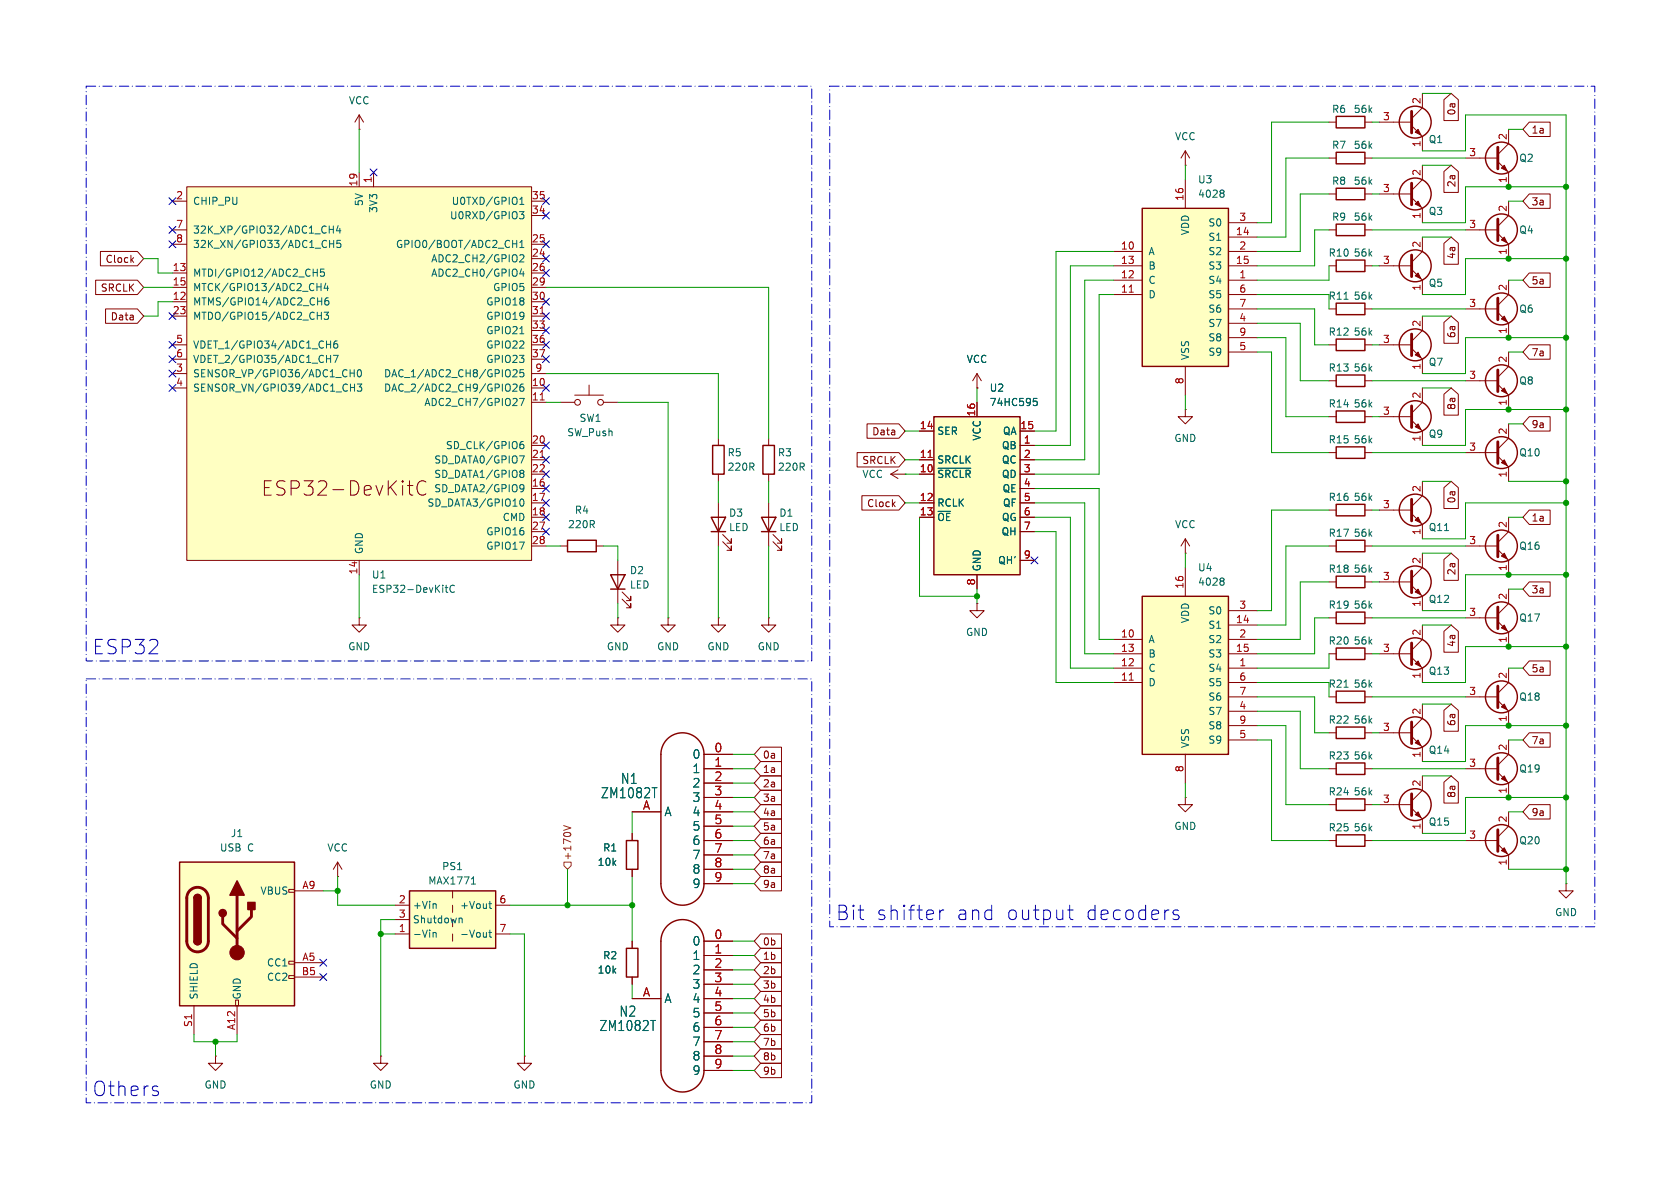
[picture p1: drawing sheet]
<svg xmlns="http://www.w3.org/2000/svg" width="297mm" height="210mm" viewBox="0 0 297 210" stroke-linecap="round" stroke-linejoin="round" font-family="sans-serif">
<g fill="none" stroke="#840000" stroke-width=".25">
<path d="M236.2 89.2h5.1v2h-5.1z"/>
<circle cx="265.4" cy="27.9" r="2.82"/>
</g>
<path d="M259.1 27.9h5.7M264.8 28.6l1.9 1.9v2.5M266.7 22.9v2.5l-1.9 1.9M234.9 90.2h1.3M241.3 90.2h1.3M38.1 186.7v1.3h1.3l-1.3 1.2-1.3-1.2h1.3M38.1 186.7h.1" fill="none" stroke="#840000" stroke-width=".18"/>
<path d="M264.8 26v3.8" fill="none" stroke="#840000" stroke-width=".51"/>
<path d="M265.4 29.7l.5-.5 .5 1z" fill="#840000" stroke="#840000" stroke-width=".18"/>
<path d="M31.7 152.4h20.4v25.4h-20.4z" fill="#ffffc2"/>
<g fill="none" stroke="#840000" stroke-width=".18">
<path d="M266.7 35.6v2.5l-1.9 1.9M259.1 40.6h5.7M264.8 41.3l1.9 1.9v2.5M234.9 67.3h1.3M234.9 61h1.3M234.9 73.7h1.3M241.3 67.3h1.3M241.3 61h1.3M241.3 73.7h1.3M172.7 106.7v1.3h1.3l-1.3 1.2-1.3-1.2h1.3M172.7 106.7h.1M234.9 115.6h1.3"/>
<path d="M241.3 115.6h1.3M266.7 118.1v2.6l-1.9 1.9M124.5 135.9h5M124.5 133.4h5M124.5 138.4h5M234.9 123.2h1.3M241.3 123.2h1.3M259.1 135.9h5.7M259.1 123.2h5.7M264.8 136.5l1.9 1.9v2.6M264.8 123.8l1.9 1.9v2.6M266.7 130.8v2.6l-1.9 1.9"/>
<path d="M51.1 157.2h1v.5h-1zM52.1 157.5h5M111.8 143.5h5M111.8 147.3v1.3M111.8 153.7v1.2M124.5 141h5M124.5 143.5h5M124.5 146.1h5M124.5 148.6h5M124.5 151.1h5M124.5 153.7h5M124.5 156.2h5"/>
<path d="M34.3 177.8v5.1M41.7 176.8h.5v1h-.5zM41.9 177.8v5.1M51.1 169.9h1v.5h-1zM51.1 172.5h1v.5h-1zM52.1 170.2h5M52.1 172.7h5M67.3 186.7v1.3h1.3l-1.3 1.2-1.3-1.2h1.3M67.3 186.7h.1"/>
</g>
<g fill="none" stroke="#840000" stroke-width=".25">
<path d="M236.2 59.9h5.1v2.1h-5.1zM236.2 66.3h5.1v2h-5.1zM236.2 72.6h5.1v2.1h-5.1zM236.2 114.6h5.1v2h-5.1zM118 130.7a3.8 3.8 0 0 1 4.1-.9 3.8 3.8 0 0 1 2.4 3.6v22.8a3.8 3.8 0 0 1-3.9 3.8 3.8 3.8 0 0 1-3.8-3.8v-22.8a3.8 3.8 0 0 1 1.2-2.7zM236.2 122.2h5.1v2h-5.1zM31.7 152.4h20.4v25.4h-20.4zM34.3 158.8a.64 .64 0 0 1 .6-.7 .64 .64 0 0 1 .7 .7M110.7 148.6h2.1v5.1h-2.1zM34.3 166.4a.64 .64 0 0 0 .6 .6 .64 .64 0 0 0 .7-.6"/>
<circle cx="265.4" cy="40.6" r="2.82"/>
<circle cx="265.4" cy="123.2" r="2.82"/>
<circle cx="265.4" cy="135.9" r="2.82"/>
</g>
<path d="M264.8 38.7v3.8M264.8 121.3v3.8M264.8 134v3.8M33.6 157.4a1.9 1.9 0 0 1 2-.4 1.9 1.9 0 0 1 1.2 1.8v7.6a1.91 1.91 0 0 1-1.9 1.9 1.91 1.91 0 0 1-1.9-1.9v-7.8l.2-.6zM41.9 158.2v10.2M39.4 162.1v1.2l2.5 2.6M44.4 160.8v1.3l-2.5 2.5" fill="none" stroke="#840000" stroke-width=".51"/>
<g fill="#840000" stroke="#840000" stroke-width=".25">
<path d="M34.3 158.8h1.3v7.6h-1.3z"/>
<path d="M34.5 158.3a.64 .64 0 0 1 .7-.1 .64 .64 0 0 1 .4 .6h-1.3z"/>
<path d="M34.3 166.4h1.3a.64 .64 0 0 1-.7 .6 .64 .64 0 0 1-.6-.6z"/>
<path d="M41.9 155.7l1.3 2.5h-2.6z"/>
<path d="M43.8 159.5h1.3v1.3h-1.3z"/>
<circle cx="39.4" cy="161.4" r=".63"/>
</g>
<g fill="#840000" stroke="#840000" stroke-width=".18">
<path d="M265.4 137.7l.5-.5 .5 1z"/>
<path d="M265.4 125l.5-.5 .5 1z"/>
<path d="M265.4 42.4l.5-.5 .5 1z"/>
<circle cx="41.9" cy="168.4" r="1.27"/>
</g>
<path d="M115.3 139.2h.8M237.6 121.5h.7" fill="none" stroke="#006464" stroke-width=".18"/>
<path d="M72.4 157.5h15.2v10.1h-15.2z" fill="#ffffc2"/>
<g fill="none" stroke="#840000" stroke-width=".25">
<path d="M236.2 95.5h5.1v2h-5.1zM236.2 108.2h5.1v2h-5.1zM72.4 157.5h15.2v10.1h-15.2zM110.7 167.6h2.1v5.1h-2.1zM118 163.7a3.8 3.8 0 0 1 4.1-.8 3.8 3.8 0 0 1 2.4 3.5v22.8a3.8 3.8 0 0 1-3.9 3.8 3.8 3.8 0 0 1-3.8-3.8v-22.8a3.8 3.8 0 0 1 1.2-2.7z"/>
<circle cx="250.2" cy="34.3" r="2.82"/>
<circle cx="250.2" cy="90.2" r="2.82"/>
<circle cx="250.2" cy="115.6" r="2.82"/>
<circle cx="250.2" cy="102.9" r="2.82"/>
</g>
<g fill="none" stroke="#840000" stroke-width=".18">
<path d="M243.8 34.3h5.8M249.6 34.9l1.9 1.9v2.6M251.5 29.2v2.6l-1.9 1.9M234.9 96.5h1.3M241.3 96.5h1.3M243.8 90.2h5.8M249.6 90.8l1.9 1.9v2.6M251.5 85.1v2.5l-1.9 1.9M251.5 97.8v2.5l-1.9 1.9M234.9 109.2h1.3M241.3 109.2h1.3M243.8 115.6h5.8"/>
<path d="M243.8 102.9h5.8M249.6 116.2l1.9 1.9v2.6M249.6 103.5l1.9 1.9v2.6M251.5 110.5v2.5l-1.9 1.9M80 157.5v1.3M276.9 156.2v1.3h1.2l-1.2 1.3-1.3-1.3h1.3M276.9 156.2h.1M69.8 160h2.6M69.8 165.1h2.6M69.8 162.6h2.6M80 160v1.3M80 165.1v1.3"/>
<path d="M87.6 160h2.6M87.6 165.1h2.6M111.8 176.5h5M111.8 166.4v1.2M111.8 172.7v1.3M124.5 166.4h5M124.5 168.9h5M124.5 171.5h5M124.5 174h5M124.5 176.5h5M124.5 179.1h5M92.7 186.7v1.3h1.3l-1.3 1.2-1.3-1.2h1.3"/>
<path d="M92.7 186.7h.1M124.5 181.6h5M124.5 184.2h5M124.5 186.7h5M124.5 189.2h5"/>
</g>
<path d="M76.9 159.8l.2 .1v.7M83.3 156.3h.8M83.6 155.2l.1-.2v1.3M86.4 159.8h.5M86.6 159.3v1.1l.3 .2M76.6 165l.1-.2 .4 .1v.8M76.6 164.8v.9M81.2 162.4h.4l.1 .7M86.4 164.8h.5M86.6 164.4v1.1l.3 .2M115 180.4h.9" fill="none" stroke="#006464" stroke-width=".18"/>
<path d="M249.6 32.4v3.8M249.6 88.3v3.8M249.6 101v3.8M249.6 113.7v3.8" fill="none" stroke="#840000" stroke-width=".51"/>
<g fill="#840000" stroke="#840000" stroke-width=".18">
<path d="M250.2 117.3l.5-.5 .5 1.1z"/>
<path d="M250.2 91.9l.5-.5 .5 1.1z"/>
<path d="M250.2 36.1l.5-.5 .5 1z"/>
<path d="M250.2 104.6l.5-.5 .5 1.1z"/>
</g>
<path d="M33 33h61v66.1h-61z" fill="#ffffc2"/>
<g fill="none" stroke="#840000" stroke-width=".18">
<path d="M30.5 35.6h2.5M33 33h61v66.1h-61zM63.5 30.5v2.5M66 30.5v2.5M94 35.6h2.5M94 38.1h2.5M30.5 40.6h2.5M30.5 43.2h2.5M30.5 48.3h2.5M30.5 50.8h2.5M30.5 53.3h2.5M30.5 55.9h2.5"/>
<path d="M94 43.2h2.5M94 48.3h2.5M94 50.8h2.5M94 53.3h2.5M94 55.9h2.5M94 45.7h2.5M94 58.4h2.5M30.5 61h2.5M30.5 63.5h2.5M30.5 66h2.5M30.5 68.6h2.5M94 61h2.5"/>
<path d="M94 63.5h2.5M94 66h2.5M94 68.6h2.5M94 71.1h2.5M94 78.7h2.5M99.1 71.1h2.5M101.6 69.9h5.1M104.1 68.1v1.8M106.7 71.1h2.5M63.5 99.1v2.5M72 85.8h1M72.4 87.2l.1 .2 .5 .1"/>
<path d="M75.3 85.2a.95 .95 0 0 0-1.1-.1 .95 .95 0 0 0-.5 1 1.08 1.08 0 0 0 .3 1.1 1.08 1.08 0 0 0 1.2 .2l.1-.1M94 81.3h2.5M94 83.8h2.5M94 86.4h2.5M94 88.9h2.5M94 91.4h2.5M94 94h2.5M94 96.5h2.5M243.8 129.5h5.8M249.6 130.2l1.9 1.9v2.5M251.5 124.5v2.5l-1.9 1.9M251.5 137.2v2.5l-1.9 1.9"/>
<path d="M234.9 148.6h1.3M241.3 148.6h1.3M243.8 142.2h5.8M249.6 142.9l1.9 1.9v2.5"/>
<circle cx="102.1" cy="71.1" r=".51"/>
<circle cx="106.2" cy="71.1" r=".51"/>
</g>
<g fill="none" stroke="#006464" stroke-width=".18">
<path d="M58.2 39.9v1.3M58.9 39.9v1.3M59.8 39.9l-.3 .9h.8M91.8 37.4h.8l-.4 .5 .4 .1v.6l-.2 .1-.5-.1M91.9 36.1h.7M91.9 35.2l.4-.3v1.2M55.4 48.2h.7M56 50.7h.8M56.1 47.6v1.2M56.1 55.8h.7M56.1 53.3h.8M56.8 50.1v1.3"/>
<path d="M56.8 55.2v1.3M56.9 52.6v1.3M57.3 47.6h-.6l-.1 .6 .2-.1h.4l.2 .2-.1 .4-.2 .1-.5-.1M57.3 55.2h.8l-.4 .5 .3 .1v.5l-.2 .2-.5-.2M57.6 50l-.3 1h.8M57.9 50.5v.9M58 52.6l-.3 .1a.86 .86 0 0 0 0 1.2l.4-.1v-.4l-.2-.3h-.2l-.3 .3M58.2 40.6h.7M58.3 42.5v1.3M58.3 43.1h.7M59 42.5v1.3M60.1 40.4v.8"/>
<path d="M60.2 42.5h-.6l-.1 .6 .2-.1h.4l.2 .2-.1 .4-.2 .2-.5-.2M90.6 43.1h.8M91.4 42.5v1.3M91.9 43.8h.7M91.9 42.9l.4-.4v1.3M91.9 45.2l.5-.2 .2 .4-.8 .9h.8M91.9 59h.7M92.2 47.5l-.3 .9h.8M92.5 48v.8M57.7 60.9h.7M57.7 63.4h.7M58.4 60.3v1.2"/>
<path d="M58.4 62.8v1.3M58.9 62.8h.9l-.6 1.3M59.6 60.3h-.4a.86 .86 0 0 0 0 1.2l.5-.1v-.4l-.2-.2h-.3l-.2 .2M61.9 66h.7M62 68.5h.7M62.6 65.3v1.3M62.7 67.9v1.3M63.2 67.9h.8l-.5 .5 .4 .1v.5l-.2 .2-.5-.2M63.3 65.4l.2-.1a.68 .68 0 0 1 .4 .7 .68 .68 0 0 1-.4 .6 .84 .84 0 0 1-.2-1.2zM90.7 65.5l.5-.2 .2 .4-.8 .9h.8M90.7 68l.5-.1 .2 .4-.8 .9h.8M91.8 70.4h.9l-.6 1.3"/>
<path d="M92 78.6l.4-.1 .2 .3-.1 .5h-.5M92.5 67.9l-.4 .1a.86 .86 0 0 0 0 1.2l.5-.2v-.4l-.2-.2h-.4l-.1 .2M92.5 78l-.4 .1-.1 .3M92.6 65.3h-.6l-.1 .7 .2-.2 .4 .1 .1 .2v.4l-.2 .1-.5-.1M91.8 80.6h.9l-.6 1.3M92 88.3l.2-.1a.68 .68 0 0 1 .4 .6 .68 .68 0 0 1-.4 .7l-.2-.1M92.1 83.1h.3l.2 .3-.2 .3M92.1 85.7l.5 .1a.84 .84 0 0 1-.3 1.1M92.1 83.7h.3M92.4 83.7l.2 .2v.3l-.1 .1-.4 .1M92.6 86.2l-.2 .3h-.3M78.7 103.9h.5"/>
<path d="M78.9 103.4v1.1l.3 .2M80.3 103.6a.6 .6 0 0 0-.8 .4 .6 .6 0 0 0 .6 .7l.2-.1"/>
</g>
<path d="M95.5 55.5h.7M95.5 70.7h.7M95.5 80.9h.7" fill="none" stroke="#a90000" stroke-width=".18"/>
<path d="M249.6 127.6v3.8M249.6 140.3v3.8" fill="none" stroke="#840000" stroke-width=".51"/>
<g fill="none" stroke="#840000" stroke-width=".25">
<path d="M236.2 147.6h5.1v2h-5.1z"/>
<circle cx="250.2" cy="129.5" r="2.82"/>
<circle cx="250.2" cy="142.2" r="2.82"/>
</g>
<g fill="#840000" stroke="#840000" stroke-width=".18">
<path d="M250.2 131.3l.5-.5 .5 1z"/>
<path d="M250.2 144l.5-.5 .5 1z"/>
</g>
<path d="M165.1 73.7h15.2v27.9h-15.2z" fill="#ffffc2"/>
<g fill="none" stroke="#840000" stroke-width=".25">
<path d="M236.2 20.6h5.1v2h-5.1zM236.2 53.6h5.1v2h-5.1zM126 78.7h2v5.1h-2zM134.9 78.7h2v5.1h-2zM165.1 73.7h15.2v27.9h-15.2zM134.6 91.4h2.6l-1.3 2.6zM134.6 94h2.6M236.2 101.9h5.1v2h-5.1zM236.2 128.5h5.1v2.1h-5.1zM236.2 134.9h5.1v2h-5.1zM236.2 141.2h5.1v2.1h-5.1z"/>
<circle cx="250.2" cy="21.6" r="2.82"/>
<circle cx="265.4" cy="54.6" r="2.82"/>
<circle cx="250.2" cy="61" r="2.82"/>
<circle cx="250.2" cy="73.7" r="2.82"/>
<circle cx="265.4" cy="80" r="2.82"/>
<circle cx="265.4" cy="96.5" r="2.82"/>
<circle cx="265.4" cy="109.2" r="2.82"/>
<circle cx="265.4" cy="148.6" r="2.82"/>
</g>
<g fill="none" stroke="#840000" stroke-width=".18">
<path d="M251.5 16.5v2.6l-1.9 1.9M234.9 21.6h1.3M241.3 21.6h1.3M243.8 21.6h5.8M249.6 22.2l1.9 1.9v2.6M234.9 54.6h1.3M241.3 54.6h1.3M251.5 55.9v2.5l-1.9 1.9M259.1 54.6h5.7M264.8 55.2l1.9 2v2.5M266.7 49.5v2.6l-1.9 1.9M127 77.5v1.2"/>
<path d="M135.9 77.5v1.2M162.6 76.2h2.5M172.7 71.1v2.6M180.3 76.2h2.6M180.3 78.7h2.6M243.8 61h5.8M243.8 73.7h5.8M249.6 61.6l1.9 1.9v2.5M249.6 74.3l1.9 1.9v2.5M251.5 68.6v2.5l-1.9 1.9M266.7 74.9v2.6l-1.9 1.9M127 83.8v1.3"/>
<path d="M135.9 83.8v1.3M135.9 88.9v7.6M136.7 95.8l1.5 1.5v-.8v.8h-.8M136.7 94.5l1.5 1.5v-.7v.7h-.8M162.6 81.3h2.5M162.6 83.8h2.5M162.6 88.9h2.5M162.6 91.4h2.5M180.3 81.3h2.6M180.3 83.8h2.6M180.3 88.9h2.6M180.3 91.4h2.6"/>
<path d="M180.3 86.4h2.6M180.3 94h2.6M180.3 99.1h2.6M259.1 80h5.7M259.1 96.5h5.7M264.8 80.6l1.9 2v2.5M264.8 97.2l1.9 1.9v2.5M266.7 91.4v2.6l-1.9 1.9M63.5 109.2v1.3h1.3l-1.3 1.3-1.3-1.3h1.3M63.5 109.2h.1M172.7 101.6v2.5M234.9 102.9h1.3"/>
<path d="M241.3 102.9h1.3M259.1 109.2h5.7M264.8 109.9l1.9 1.9v2.5M266.7 104.1v2.6l-1.9 1.9M234.9 129.5h1.3M234.9 135.9h1.3M241.3 129.5h1.3M241.3 135.9h1.3M234.9 142.2h1.3M241.3 142.2h1.3M259.1 148.6h5.7M264.8 149.2l1.9 1.9v2.6"/>
<path d="M266.7 143.5v2.6l-1.9 1.9"/>
</g>
<path d="M164.1 80.9h.7" fill="none" stroke="#a90000" stroke-width=".18"/>
<path d="M237.6 52.9h.7M182.7 70.4h.6M182.8 70.9h.3l.3 .3-.1 .4-.5 .1M165.8 82.8h5.8" fill="none" stroke="#006464" stroke-width=".18"/>
<path d="M249.6 19.7v3.8M249.6 59.1v3.8M264.8 52.7v3.8M249.6 71.8v3.8M264.8 78.1v3.8M264.8 94.6v3.8M264.8 107.3v3.8M264.8 146.7v3.8" fill="none" stroke="#840000" stroke-width=".51"/>
<g fill="#840000" stroke="#840000" stroke-width=".18">
<path d="M265.4 81.8l.5-.5 .5 1z"/>
<path d="M250.2 23.4l.5-.5 .5 1z"/>
<path d="M265.4 150.4l.5-.5 .5 1z"/>
<path d="M265.4 56.4l.5-.5 .5 1z"/>
<path d="M265.4 111l.5-.5 .5 1z"/>
<path d="M250.2 62.7l.5-.5 .5 1z"/>
<path d="M250.2 75.4l.5-.5 .5 1z"/>
<path d="M265.4 98.3l.5-.5 .5 1z"/>
</g>
<path d="M201.9 105.4h15.3v28h-15.3z" fill="#ffffc2"/>
<g fill="none" stroke="#840000" stroke-width=".25">
<path d="M100.3 95.5h5.1v2h-5.1zM125.7 91.4h2.6l-1.3 2.6zM125.7 94h2.6M107.9 101.6h2.6l-1.3 2.5zM107.9 104.1h2.6M201.9 105.4h15.3v28h-15.3z"/>
<circle cx="265.4" cy="67.3" r="2.82"/>
</g>
<g fill="none" stroke="#840000" stroke-width=".18">
<path d="M63.5 22.9h.1M63.5 20.3l-.8 1.3M63.5 20.3l.8 1.3M63.5 20.3v2.6M259.1 67.3h5.7M264.8 67.9l1.9 2v2.5M266.7 62.2v2.6l-1.9 1.9M99.1 96.5h1.2M105.4 96.5h1.3M109.2 99.1v7.6M127 88.9v7.6M127.8 95.8l1.5 1.5v-.8v.8h-.8"/>
<path d="M127.8 94.5l1.5 1.5v-.7v.7h-.8M157.5 83.8l1.2 .8M157.5 83.8h2.5M158.7 83.1l-1.2 .7M160 83.8h.1M109.2 109.2v1.3h1.3l-1.3 1.3-1.3-1.3h1.3M109.2 109.2h.1M110 105.9l1.5 1.5v-.7v.7h-.8M110 104.6l1.5 1.6v-.8v.8h-.8M127 109.2v1.3h1.3l-1.3 1.3-1.3-1.3h1.3M127 109.2h.1M135.9 109.2v1.3h1.3l-1.3 1.3-1.3-1.3h1.3"/>
<path d="M135.9 109.2h.1M196.8 113h5.1M196.8 115.6h5.1M196.8 118.1h5.1M209.5 100.3v5.1M217.2 113h5M217.2 115.6h5M217.2 118.1h5M217.2 108h5M217.2 110.5h5M196.8 120.7h5.1M209.5 133.4v5"/>
<path d="M217.2 120.7h5M217.2 123.2h5M217.2 125.7h5M217.2 128.3h5M217.2 130.8h5M209.5 141v1.2h1.3l-1.3 1.3-1.2-1.3h1.2M209.5 141h.1"/>
</g>
<path d="M199.6 120.2h.8" fill="none" stroke="#a90000" stroke-width=".18"/>
<path d="M216.2 102.2l.2 .2-.2 .3 .2 .3v.2l-.2 .2" fill="none" stroke="#006464" stroke-width=".18"/>
<path d="M264.8 65.4v3.8" fill="none" stroke="#840000" stroke-width=".51"/>
<path d="M265.4 69.1l.5-.5 .5 1z" fill="#840000" stroke="#840000" stroke-width=".18"/>
<path d="M201.9 36.8h15.3v28h-15.3z" fill="#ffffc2"/>
<g fill="none" stroke="#840000" stroke-width=".25">
<path d="M201.9 36.8h15.3v28h-15.3zM236.2 33.3h5.1v2h-5.1zM236.2 39.6h5.1v2.1h-5.1zM236.2 26.9h5.1v2.1h-5.1zM236.2 46h5.1v2h-5.1zM236.2 79h5.1v2h-5.1z"/>
<circle cx="250.2" cy="47" r="2.82"/>
</g>
<g fill="none" stroke="#840000" stroke-width=".18">
<path d="M255.3 17.6l1.2-1.1 1.3 1.1v3.7h-2.5zM209.5 29.2h.1M209.5 26.7v2.5M209.5 31.8v5M209.5 26.7l-.7 1.2M209.5 26.7l.8 1.2M217.2 39.4h5M234.9 34.3h1.3M234.9 27.9h1.3M241.3 34.3h1.3M241.3 27.9h1.3M255.3 30.3l1.2-1.1 1.3 1.1v3.7h-2.5z"/>
<path d="M270.4 34.3h3.6v2.5h-3.6l-1.2-1.2zM270.4 21.6h3.6v2.5h-3.6l-1.2-1.2zM16.9 49.5h7.4l1.1 1.3-1.1 1.3h-7.4zM17.8 44.4h6.5l1.1 1.3-1.1 1.3h-6.5zM18.7 54.6h5.6l1.1 1.3-1.1 1.3h-5.6zM23.3 45.9l.3 .5M23.6 45.5l-.5 .5M196.8 44.5h5.1M196.8 47h5.1M196.8 49.5h5.1M196.8 52.1h5.1M217.2 44.5h5"/>
<path d="M217.2 47h5M217.2 49.5h5M217.2 52.1h5M217.2 41.9h5M217.2 54.6h5M217.2 57.2h5M217.2 59.7h5M234.9 47h1.3M234.9 40.6h1.3M241.3 47h1.3M241.3 40.6h1.3M243.8 47h5.8"/>
<path d="M249.6 47.6l1.9 1.9v2.6M251.5 41.9v2.6l-1.9 1.9M255.3 57l1.2-1.1 1.3 1.1v3.7h-2.5zM255.3 43l1.2-1.1 1.3 1.1v3.7h-2.5zM270.4 48.3h3.6v2.5h-3.6l-1.2-1.3zM153.3 74.9h5.6l1.1 1.3-1.1 1.3h-5.6zM162.6 76.2h2.5M172.7 68.6h.1M172.7 66l-.7 1.3M172.7 66l.8 1.3M172.7 66v2.6M172.7 71.1v2.6"/>
<path d="M180.3 76.2h2.6M180.3 78.7h2.6M209.5 72.4v1.3h1.3l-1.3 1.2-1.2-1.2h1.2M209.5 72.4h.1M209.5 64.8v5.1M217.2 62.2h5M255.3 69.7l1.2-1.1 1.3 1.1v3.7h-2.5zM270.4 73.7h3.6v2.5h-3.6l-1.2-1.3zM270.4 61h3.6v2.5h-3.6l-1.2-1.3zM151.5 80h7.4l1.1 1.3-1.1 1.3h-7.4zM152.4 87.6h6.5l1.1 1.3-1.1 1.3h-6.5zM157.9 89.1l.3 .5"/>
<path d="M158.2 88.7l-.4 .5M162.6 81.3h2.5M162.6 83.8h2.5M162.6 88.9h2.5M162.6 91.4h2.5M180.3 81.3h2.6M180.3 83.8h2.6M180.3 88.9h2.6M180.3 91.4h2.6M180.3 86.4h2.6M180.3 94h2.6M180.3 99.1h2.6"/>
<path d="M209.5 97.8h.1M209.5 95.3v2.5M209.5 95.3l-.7 1.2M209.5 95.3l.8 1.2M234.9 80h1.3M241.3 80h1.3M255.3 86.2l1.2-1.1 1.3 1.1v3.7h-2.5zM255.3 98.9l1.2-1.1 1.3 1.1v3.7h-2.5zM270.4 90.2h3.6v2.5h-3.6l-1.2-1.3zM118.1 109.2v1.3h1.3l-1.3 1.3-1.3-1.3h1.3M118.1 109.2h.1M172.7 101.6v2.5"/>
<path d="M255.3 111.6l1.2-1.1 1.3 1.1v3.7h-2.5zM270.4 116.8h3.6v2.6h-3.6l-1.2-1.3zM270.4 102.9h3.6v2.5h-3.6l-1.2-1.3zM124.5 133.4h5M124.5 135.9h5M124.5 138.4h5M134.5 132.1h3.7v2.5h-3.7l-1.2-1.2zM134.5 137.2h3.7v2.5h-3.7l-1.2-1.3zM134.5 134.6h3.7v2.6h-3.7l-1.2-1.3zM134.5 139.7h3.7v2.5h-3.7l-1.2-1.2zM255.3 138.3l1.2-1.1 1.3 1.1v3.7h-2.5zM255.3 125.6l1.2-1.1 1.3 1.1v3.7h-2.5z"/>
<path d="M270.4 129.5h3.6v2.6h-3.6l-1.2-1.3zM59.7 154.9h.1M59.7 152.4l-.8 1.3M59.7 152.4l.8 1.3M59.7 152.4v2.5M111.8 143.5h5M111.8 147.3v1.3M111.8 153.7v1.2M124.5 141h5M124.5 143.5h5M124.5 146.1h5M124.5 148.6h5"/>
<path d="M124.5 151.1h5M124.5 153.7h5M124.5 156.2h5M134.5 147.3h3.7v2.6h-3.7l-1.2-1.3zM134.5 154.9h3.7v2.6h-3.7l-1.2-1.3zM134.5 152.4h3.7v2.5h-3.7l-1.2-1.2zM134.5 149.9h3.7v2.5h-3.7l-1.2-1.3zM134.5 144.8h3.7v2.5h-3.7l-1.2-1.2zM134.5 142.2h3.7v2.6h-3.7l-1.2-1.3zM270.4 142.2h3.6v2.6h-3.6l-1.2-1.3zM111.8 166.4v1.2M111.8 172.7v1.3"/>
<path d="M111.8 176.5h5M124.5 166.4h5M124.5 168.9h5M124.5 171.5h5M124.5 174h5M124.5 176.5h5M124.5 179.1h5M134.5 170.2h3.7v2.5h-3.7l-1.2-1.2zM134.5 165.1h3.7v2.5h-3.7l-1.2-1.2zM134.5 167.6h3.7v2.6h-3.7l-1.2-1.3zM134.5 175.3h3.7v2.5h-3.7l-1.2-1.3zM134.5 172.7h3.7v2.6h-3.7l-1.2-1.3z"/>
<path d="M134.5 177.8h3.7v2.5h-3.7l-1.2-1.2zM124.5 181.6h5M124.5 184.2h5M124.5 186.7h5M124.5 189.2h5M134.5 185.4h3.7v2.6h-3.7l-1.2-1.3zM134.5 180.3h3.7v2.6h-3.7l-1.2-1.3zM134.5 182.9h3.7v2.5h-3.7l-1.2-1.2zM134.5 188h3.7v2.5h-3.7l-1.2-1.3z"/>
</g>
<path d="M199.6 51.7h.8M164.1 80.9h.7" fill="none" stroke="#a90000" stroke-width=".18"/>
<path d="M216.2 33.6l.2 .2-.2 .3 .2 .3v.2l-.2 .3M182.7 70.4h.6M182.8 70.9h.3l.3 .3-.1 .4-.5 .1M165.8 82.8h5.8M115.3 139.2h.8M115 180.4h.9" fill="none" stroke="#006464" stroke-width=".18"/>
<path d="M249.6 45.1v3.8" fill="none" stroke="#840000" stroke-width=".51"/>
<path d="M250.2 48.8l.5-.5 .5 1z" fill="#840000" stroke="#840000" stroke-width=".18"/>
<path d="M99.6 145.9l1.3 .5-1.3 .4M99.7 152.4h1.3v.6l-.7 .7-.6-.7z" fill="none" stroke="#725600" stroke-width=".18"/>
<g fill="none" stroke="#009600" stroke-width=".18">
<path d="M251.5 16.5h5M63.5 22.9v7.6M209.5 29.2v2.6M234.9 27.9h-7.6v14h-5.1M234.9 21.6h-10.1v17.8h-2.6M234.9 34.3h-5v10.2h-7.7M242.6 27.9h16.5M242.6 21.6h1.2M242.6 34.3h1.2M251.5 26.7h7.6v-6.4h17.8v135.9M251.5 29.2h5M266.7 22.9h2.5"/>
<path d="M266.7 35.6h2.5M276.9 33h-17.8v6.4h-7.6M25.4 50.8h5.1M25.4 45.7h2.5v2.6h2.6M30.5 53.3h-2.6v2.6h-2.5M96.5 50.8h39.4v26.7M196.8 49.5h-5v31.8h-8.9M196.8 52.1h-2.5v31.7h-11.4M196.8 44.5h-10.1v31.7h-3.8M196.8 47h-7.6v31.7h-6.3M222.2 52.1h12.7v2.5M222.2 54.6h10.2v6.4h2.5"/>
<path d="M222.2 57.2h7.7v10.1h5M222.2 59.7h5.1v14h7.6M234.9 47v2.5h-12.7M234.9 40.6h-2.5v6.4h-10.2M242.6 54.6h16.5M242.6 47h1.2M242.6 40.6h16.5M251.5 41.9h5M251.5 55.9h5M266.7 49.5h2.5M276.9 45.7h-17.8v6.4h-7.6M276.9 59.7h-17.8v6.3h-7.6"/>
<path d="M96.5 66h30.5v11.5M96.5 71.1h2.6M109.2 71.1h8.9v38.1M160 76.2h2.6M172.7 68.6v2.5M209.5 69.9v2.5M222.2 62.2h2.6v17.8h10.1M242.6 61h1.2M242.6 67.3h16.5M242.6 73.7h1.2M251.5 68.6h5M266.7 62.2h2.5"/>
<path d="M266.7 74.9h2.5M276.9 72.4h-17.8v6.3h-7.6M96.5 96.5h2.6M106.7 96.5h2.5v2.6M127 85.1v3.8M127 96.5v12.7M135.9 85.1v3.8M135.9 96.5v12.7M160 88.9h2.6M160 83.8h2.6M160 81.3h2.6M162.6 91.4v14h10.1"/>
<path d="M182.9 88.9h8.9v26.7h5M182.9 91.4h6.3v26.7h7.6M182.9 94h3.8v26.7h10.1M182.9 86.4h11.4v26.6h2.5M209.5 97.8v2.5M234.9 96.5h-7.6v14h-5.1M234.9 90.2h-10.1v17.8h-2.6M242.6 80h16.5M242.6 96.5h16.5M242.6 90.2h1.2M251.5 97.8h5M251.5 85.1h5"/>
<path d="M266.7 85.1h10.2M266.7 91.4h2.5M276.9 88.9h-17.8v6.4h-7.6M63.5 101.6v7.6M109.2 106.7v2.5M172.7 104.1v2.6M234.9 115.6v2.5h-12.7M234.9 109.2h-2.5v6.4h-10.2M234.9 102.9h-5v10.1h-7.7M242.6 115.6h1.2M242.6 102.9h1.2M242.6 109.2h16.5"/>
<path d="M251.5 110.5h5M266.7 118.1h2.5M266.7 104.1h2.5M276.9 101.6h-17.8v6.4h-7.6M276.9 114.3h-17.8v6.4h-7.6M129.5 135.9h3.8M129.5 138.4h3.8M129.5 133.4h3.8M209.5 138.4v2.6M222.2 120.7h12.7v2.5M222.2 128.3h5.1v13.9h7.6M222.2 130.8h2.6v17.8h10.1"/>
<path d="M222.2 123.2h10.2v6.3h2.5M222.2 125.7h7.7v10.2h5M242.6 135.9h16.5M242.6 129.5h1.2M242.6 123.2h16.5M251.5 124.5h5M251.5 137.2h5M266.7 130.8h2.5M276.9 128.3h-17.8v6.3h-7.6M57.1 157.5h2.6M59.7 154.9v5.1h10.1M100.3 153.7v6.3"/>
<path d="M111.8 143.5v3.8M111.8 154.9v11.5M129.5 153.7h3.8M129.5 141h3.8M129.5 148.6h3.8M129.5 143.5h3.8M129.5 156.2h3.8M129.5 151.1h3.8M129.5 146.1h3.8M242.6 148.6h16.5M242.6 142.2h1.2M266.7 153.7h10.2"/>
<path d="M266.7 143.5h2.5M276.9 141h-17.8v6.3h-7.6M67.3 165.1h2.5M69.8 162.6h-2.5v24.1M90.2 160h21.6M90.2 165.1h2.5v21.6M111.8 174v2.5M129.5 174h3.8M129.5 171.5h3.8M129.5 176.5h3.8M129.5 179.1h3.8M129.5 166.4h3.8"/>
<path d="M129.5 168.9h3.8M34.3 182.9v1.3h7.6v-1.3M38.1 184.2v2.5M129.5 184.2h3.8M129.5 189.2h3.8M129.5 181.6h3.8M129.5 186.7h3.8"/>
</g>
<g fill="none" stroke="#000084" stroke-width=".18">
<path d="M29.9 35l1.2 1.2M31.1 35l-1.2 1.2M65.4 29.9l1.2 1.2M66.6 29.9l-1.2 1.2M95.9 37.5l1.2 1.2M95.9 35l1.2 1.2M97.1 37.5l-1.2 1.2M97.1 35l-1.2 1.2M29.9 55.3l1.2 1.2M29.9 42.6l1.2 1.2M29.9 40l1.2 1.2M31.1 55.3l-1.2 1.2"/>
<path d="M31.1 42.6l-1.2 1.2M31.1 40l-1.2 1.2M95.9 57.8l1.2 1.2M95.9 42.6l1.2 1.2M95.9 52.7l1.2 1.2M95.9 55.3l1.2 1.2M95.9 45.1l1.2 1.2M95.9 47.7l1.2 1.2M97.1 57.8l-1.2 1.2M97.1 42.6l-1.2 1.2M97.1 52.7l-1.2 1.2M97.1 55.3l-1.2 1.2"/>
<path d="M97.1 45.1l-1.2 1.2M97.1 47.7l-1.2 1.2M29.9 68l1.2 1.2M29.9 62.9l1.2 1.2M29.9 60.4l1.2 1.2M29.9 65.4l1.2 1.2M31.1 68l-1.2 1.2M31.1 62.9l-1.2 1.2M31.1 60.4l-1.2 1.2M31.1 65.4l-1.2 1.2M95.9 62.9l1.2 1.2M95.9 60.4l1.2 1.2"/>
<path d="M95.9 78.1l1.2 1.2M95.9 68l1.2 1.2M97.1 62.9l-1.2 1.2M97.1 60.4l-1.2 1.2M97.1 78.1l-1.2 1.2M97.1 68l-1.2 1.2M95.9 83.2l1.2 1.2M95.9 80.7l1.2 1.2M95.9 88.3l1.2 1.2M95.9 93.4l1.2 1.2M95.9 85.8l1.2 1.2M95.9 90.8l1.2 1.2"/>
<path d="M97.1 83.2l-1.2 1.2M97.1 80.7l-1.2 1.2M97.1 88.3l-1.2 1.2M97.1 93.4l-1.2 1.2M97.1 85.8l-1.2 1.2M97.1 90.8l-1.2 1.2M182.3 98.5l1.2 1.2M183.5 98.5l-1.2 1.2M56.5 172.1l1.3 1.2M56.5 169.6l1.3 1.2M57.8 172.1l-1.3 1.2M57.8 169.6l-1.3 1.2"/>
</g>
<path d="M15.2 15.2h128.3v101.6h-128.3zM146.7 15.2h135.2v148.6h-135.2zM15.2 120h128.3v74.9h-128.3z" fill="none" stroke="#0000c2" stroke-width=".18" stroke-dasharray="1.7 .6 0 .6"/>
<path d="M166.1 160.9v1.7M166.8 160.9a.65 .65 0 0 0-.7 .4M188.7 160.9h1M189.1 160v2.2l.1 .2 .5 .2M208.3 161l-.6-.1-.3 .3 .1 .4 .8 .2 .2 .3-.2 .3-.2 .2-.7-.2M27.9 192.9l.1 .3-.1 .4" fill="none" stroke="#0000c2" stroke-width=".18"/>
<g fill="#009600" stroke="#009600" stroke-width=".18">
<circle cx="276.9" cy="72.4" r=".46"/>
<circle cx="276.9" cy="59.7" r=".46"/>
<circle cx="266.7" cy="59.7" r=".46"/>
<circle cx="276.9" cy="45.7" r=".46"/>
<circle cx="266.7" cy="45.7" r=".46"/>
<circle cx="266.7" cy="72.4" r=".46"/>
<circle cx="266.7" cy="33" r=".46"/>
<circle cx="276.9" cy="33" r=".46"/>
<circle cx="276.9" cy="85.1" r=".46"/>
<circle cx="276.9" cy="88.9" r=".46"/>
<circle cx="266.7" cy="101.6" r=".46"/>
<circle cx="276.9" cy="101.6" r=".46"/>
<circle cx="266.7" cy="141" r=".46"/>
<circle cx="276.9" cy="153.7" r=".46"/>
<circle cx="276.9" cy="141" r=".46"/>
<circle cx="266.7" cy="128.3" r=".46"/>
<circle cx="276.9" cy="128.3" r=".46"/>
<circle cx="276.9" cy="114.3" r=".46"/>
<circle cx="266.7" cy="114.3" r=".46"/>
<circle cx="172.7" cy="105.4" r=".46"/>
<circle cx="38.1" cy="184.2" r=".46"/>
<circle cx="67.3" cy="165.1" r=".46"/>
<circle cx="59.7" cy="157.5" r=".46"/>
<circle cx="100.3" cy="160" r=".46"/>
<circle cx="111.8" cy="160" r=".46"/>
</g>
<text font-size="3.5" fill="#840000" x="46.2" y="87.9">ESP32-DevKitC</text>
<g font-size="3.5" fill="#0000c2">
<text x="16.2" y="115.9">ESP32</text>
<text x="147.6" y="162.9">Bit</text>
<text x="154.7" y="162.9">shifter</text>
<text x="168.8" y="162.9">and</text>
<text x="177.6" y="162.9">output</text>
<text x="191.6" y="162.9">decoders</text>
<text x="16.2" y="194">Others</text>
</g>
<g font-size="2.5" fill="#006464">
<text x="106.1" y="141.3">ZM1082T</text>
<text x="109.7" y="138.8">N1</text>
<text x="109.4" y="179.9">N2</text>
<text x="105.9" y="182.5">ZM1082T</text>
</g>
<g font-size="2.1" fill="#006464">
<text x="122.3" y="134.3">0</text>
<text x="122.3" y="136.9">1</text>
<text x="122.3" y="139.4">2</text>
<text x="122.3" y="142">3</text>
<text x="117.3" y="144.5">A</text>
<text x="122.3" y="144.5">4</text>
<text x="122.3" y="147">5</text>
<text x="122.3" y="149.6">6</text>
<text x="122.3" y="152.1">7</text>
<text x="122.3" y="154.7">8</text>
<text x="122.3" y="157.2">9</text>
<text x="122.3" y="167.4">0</text>
<text x="122.3" y="169.9">1</text>
<text x="122.3" y="172.4">2</text>
<text x="117.3" y="177.5">A</text>
<text x="122.3" y="175">3</text>
<text x="122.3" y="177.5">4</text>
<text x="122.3" y="180.1">5</text>
<text x="122.3" y="182.6">6</text>
<text x="122.3" y="185.1">7</text>
<text x="122.3" y="187.7">8</text>
<text x="122.3" y="190.2">9</text>
</g>
<g font-size="2.1" fill="#a90000">
<text x="126.2" y="133.1">0</text>
<text x="126.2" y="135.6">1</text>
<text x="113.6" y="143.3">A</text>
<text x="126.2" y="138.2">2</text>
<text x="126.2" y="140.7">3</text>
<text x="126.2" y="143.3">4</text>
<text x="126.2" y="145.8">5</text>
<text x="126.2" y="148.3">6</text>
<text x="126.2" y="150.9">7</text>
<text x="126.2" y="153.4">8</text>
<text x="126.2" y="156">9</text>
<text x="126.2" y="166.1">0</text>
<text x="126.2" y="168.7">1</text>
<text x="126.2" y="171.2">2</text>
<text x="126.2" y="173.7">3</text>
<text x="113.6" y="176.3">A</text>
<text x="126.2" y="176.3">4</text>
<text x="126.2" y="178.8">5</text>
<text x="126.2" y="181.4">6</text>
<text x="126.2" y="183.9">7</text>
<text x="126.2" y="186.4">8</text>
<text x="126.2" y="189">9</text>
</g>
<g font-size="1.8" fill="#006464">
<text x="61.6" y="18.6">VCC</text>
<text x="235.4" y="20.2">R6</text>
<text x="239.2" y="20.2">56k</text>
<text x="207.6" y="25">VCC</text>
<text x="235.4" y="26.5">R7</text>
<text x="239.2" y="26.5">56k</text>
<text x="252.5" y="25.5">Q1</text>
<text x="268.5" y="28.8">Q2</text>
<text x="211.7" y="32.6">U3</text>
<text x="211.7" y="35.2">4028</text>
<text x="235.4" y="32.9">R8</text>
<text x="239.2" y="32.9">56k</text>
<text x="34" y="36.4">CHIP_PU</text>
<text x="34" y="41.5">32K_XP/GPIO32/ADC1_CH4</text>
<text x="64.4" y="36.5" transform="rotate(-90 64.4 36.5)">5V</text>
<text x="66.9" y="37.7" transform="rotate(-90 66.9 37.7)">3V3</text>
<text x="79.5" y="39">U0RXD/GPIO3</text>
<text x="79.8" y="36.4">U0TXD/GPIO1</text>
<text x="210.4" y="41.7" transform="rotate(-90 210.4 41.7)">VDD</text>
<text x="213.5" y="40.2">S0</text>
<text x="235.4" y="39.2">R9</text>
<text x="239.2" y="39.2">56k</text>
<text x="252.5" y="38.2">Q3</text>
<text x="268.5" y="41.5">Q4</text>
<text x="34" y="44">32K_XN/GPIO33/ADC1_CH5</text>
<text x="69.9" y="44">GPIO0/BOOT/ADC2_CH1</text>
<text x="76.1" y="46.6">ADC2_CH2/GPIO2</text>
<text x="202.9" y="45.3">A</text>
<text x="202.9" y="47.9">B</text>
<text x="213.5" y="42.8">S1</text>
<text x="213.5" y="45.3">S2</text>
<text x="213.5" y="47.9">S3</text>
<text x="234.8" y="45.6">R10</text>
<text x="239.2" y="45.6">56k</text>
<text x="34" y="49.1">MTDI/GPIO12/ADC2_CH5</text>
<text x="34" y="51.7">MTCK/GPIO13/ADC2_CH4</text>
<text x="76.1" y="49.1">ADC2_CH0/GPIO4</text>
<text x="87.1" y="51.7">GPIO5</text>
<text x="202.9" y="50.4">C</text>
<text x="202.9" y="52.9">D</text>
<text x="213.5" y="50.4">S4</text>
<text x="213.5" y="52.9">S5</text>
<text x="234.8" y="53.2">R11</text>
<text x="239.2" y="53.2">56k</text>
<text x="252.5" y="50.9">Q5</text>
<text x="34" y="54.2">MTMS/GPIO14/ADC2_CH6</text>
<text x="34" y="56.7">MTDO/GPIO15/ADC2_CH3</text>
<text x="85.9" y="54.2">GPIO18</text>
<text x="85.9" y="56.7">GPIO19</text>
<text x="85.9" y="59.3">GPIO21</text>
<text x="213.5" y="55.5">S6</text>
<text x="213.5" y="58">S7</text>
<text x="234.8" y="59.5">R12</text>
<text x="239.2" y="59.5">56k</text>
<text x="268.5" y="55.5">Q6</text>
<text x="34" y="61.8">VDET_1/GPIO34/ADC1_CH6</text>
<text x="34" y="64.4">VDET_2/GPIO35/ADC1_CH7</text>
<text x="85.9" y="61.8">GPIO22</text>
<text x="85.9" y="64.4">GPIO23</text>
<text x="170.8" y="64.4">VCC</text>
<text x="210.4" y="63.8" transform="rotate(-90 210.4 63.8)">VSS</text>
<text x="213.5" y="60.6">S8</text>
<text x="213.5" y="63.1">S9</text>
<text x="234.8" y="65.9">R13</text>
<text x="239.2" y="65.9">56k</text>
<text x="252.5" y="64.9">Q7</text>
<text x="34" y="66.9">SENSOR_VP/GPIO36/ADC1_CH0</text>
<text x="34" y="69.4">SENSOR_VN/GPIO39/ADC1_CH3</text>
<text x="67.8" y="66.9">DAC_1/ADC2_CH8/GPIO25</text>
<text x="67.8" y="69.4">DAC_2/ADC2_CH9/GPIO26</text>
<text x="74.9" y="72">ADC2_CH7/GPIO27</text>
<text x="174.9" y="69.4">U2</text>
<text x="174.9" y="72">74HC595</text>
<text x="268.5" y="68.2">Q8</text>
<text x="100.2" y="77.3">SW_Push</text>
<text x="102.4" y="74.8">SW1</text>
<text x="165.6" y="77.1">SER</text>
<text x="173.6" y="78" transform="rotate(-90 173.6 78)">VCC</text>
<text x="177.2" y="77.1">QA</text>
<text x="234.8" y="72.2">R14</text>
<text x="239.2" y="72.2">56k</text>
<text x="252.5" y="77.6">Q9</text>
<text x="76.7" y="82.1">SD_DATA0/GPIO7</text>
<text x="78.7" y="79.6">SD_CLK/GPIO6</text>
<text x="128.5" y="80.9">R5</text>
<text x="128.5" y="83.4">220R</text>
<text x="137.4" y="80.9">R3</text>
<text x="137.4" y="83.4">220R</text>
<text x="165.6" y="82.1">SRCLK</text>
<text x="177" y="79.6">QB</text>
<text x="177" y="82.1">QC</text>
<text x="207.5" y="78.3">GND</text>
<text x="234.8" y="78.6">R15</text>
<text x="239.2" y="78.6">56k</text>
<text x="268.5" y="80.9">Q10</text>
<text x="75.5" y="89.8">SD_DATA3/GPIO10</text>
<text x="76.7" y="84.7">SD_DATA1/GPIO8</text>
<text x="76.7" y="87.2">SD_DATA2/GPIO9</text>
<text x="152.4" y="84.7">VCC</text>
<text x="165.6" y="84.7">~{SRCLR}</text>
<text x="165.6" y="89.8">RCLK</text>
<text x="177" y="84.7">QD</text>
<text x="177.1" y="87.2">QE</text>
<text x="177.2" y="89.8">QF</text>
<text x="234.8" y="88.7">R16</text>
<text x="239.2" y="88.7">56k</text>
<text x="85.9" y="94.8">GPIO16</text>
<text x="88.8" y="92.3">CMD</text>
<text x="100.3" y="93.6">220R</text>
<text x="101.5" y="91">R4</text>
<text x="128.8" y="91.5">D3</text>
<text x="128.8" y="94.1">LED</text>
<text x="137.7" y="91.5">D1</text>
<text x="137.7" y="94.1">LED</text>
<text x="165.6" y="92.3">~{OE}</text>
<text x="177" y="94.8">QH</text>
<text x="177" y="92.3">QG</text>
<text x="207.6" y="93.6">VCC</text>
<text x="234.8" y="95.1">R17</text>
<text x="239.2" y="95.1">56k</text>
<text x="252.5" y="94.1">Q11</text>
<text x="64.4" y="98" transform="rotate(-90 64.4 98)">GND</text>
<text x="85.9" y="97.4">GPIO17</text>
<text x="111.3" y="101.7">D2</text>
<text x="173.6" y="101.1" transform="rotate(-90 173.6 101.1)">GND</text>
<text x="176.4" y="99.9">QH'</text>
<text x="211.7" y="101.2">U4</text>
<text x="234.8" y="101.4">R18</text>
<text x="239.2" y="101.4">56k</text>
<text x="268.5" y="97.4">Q16</text>
<text x="65.7" y="102.5">U1</text>
<text x="65.7" y="105">ESP32-DevKitC</text>
<text x="111.3" y="104.2">LED</text>
<text x="211.7" y="103.7">4028</text>
<text x="234.8" y="107.8">R19</text>
<text x="239.2" y="107.8">56k</text>
<text x="252.5" y="106.8">Q12</text>
<text x="170.7" y="112.6">GND</text>
<text x="202.9" y="113.9">A</text>
<text x="210.4" y="110.3" transform="rotate(-90 210.4 110.3)">VDD</text>
<text x="213.5" y="108.8">S0</text>
<text x="213.5" y="111.4">S1</text>
<text x="213.5" y="113.9">S2</text>
<text x="268.5" y="110.1">Q17</text>
<text x="61.5" y="115.2">GND</text>
<text x="107.2" y="115.2">GND</text>
<text x="116.1" y="115.2">GND</text>
<text x="125" y="115.2">GND</text>
<text x="133.9" y="115.2">GND</text>
<text x="202.9" y="116.4">B</text>
<text x="202.9" y="119">C</text>
<text x="213.5" y="116.4">S3</text>
<text x="213.5" y="119">S4</text>
<text x="234.8" y="114.1">R20</text>
<text x="239.2" y="114.1">56k</text>
<text x="252.5" y="119.5">Q13</text>
<text x="202.9" y="121.5">D</text>
<text x="213.5" y="121.5">S5</text>
<text x="213.5" y="124.1">S6</text>
<text x="234.8" y="121.8">R21</text>
<text x="239.2" y="121.8">56k</text>
<text x="268.5" y="124.1">Q18</text>
<text x="213.5" y="126.6">S7</text>
<text x="213.5" y="129.1">S8</text>
<text x="213.5" y="131.7">S9</text>
<text x="234.8" y="128.1">R22</text>
<text x="239.2" y="128.1">56k</text>
<text x="210.4" y="132.3" transform="rotate(-90 210.4 132.3)">VSS</text>
<text x="234.8" y="134.5">R23</text>
<text x="239.2" y="134.5">56k</text>
<text x="252.5" y="133.5">Q14</text>
<text x="268.5" y="136.8">Q19</text>
<text x="234.8" y="140.8">R24</text>
<text x="239.2" y="140.8">56k</text>
<text x="40.7" y="148.2">J1</text>
<text x="207.5" y="146.9">GND</text>
<text x="234.8" y="147.2">R25</text>
<text x="239.2" y="147.2">56k</text>
<text x="252.5" y="146.2">Q15</text>
<text x="268.5" y="149.5">Q20</text>
<text x="38.8" y="150.7">USB</text>
<text x="43.8" y="150.7">C</text>
<text x="57.8" y="150.7">VCC</text>
<text x="78.1" y="154">PS1</text>
<text x="105.6" y="153.3">10k</text>
<text x="106.5" y="150.7">R1</text>
<text x="46" y="158.3">VBUS</text>
<text x="72.9" y="160.9">+Vin</text>
<text x="75.6" y="156.6">MAX1771</text>
<text x="81.2" y="160.9">+Vout</text>
<text x="72.9" y="166">-Vin</text>
<text x="72.9" y="163.4">Shutdown</text>
<text x="81.2" y="166">-Vout</text>
<text x="274.8" y="162.2">GND</text>
<text x="47.1" y="171">CC1</text>
<text x="47.1" y="173.6">CC2</text>
<text x="105.6" y="172.3">10k</text>
<text x="106.5" y="169.8">R2</text>
<text x="35.2" y="176.8" transform="rotate(-90 35.2 176.8)">SHIELD</text>
<text x="42.8" y="176.8" transform="rotate(-90 42.8 176.8)">GND</text>
<text x="36.1" y="192.6">GND</text>
<text x="65.3" y="192.6">GND</text>
<text x="90.7" y="192.6">GND</text>
</g>
<g font-size="1.8" fill="#a90000">
<text x="244.4" y="21.3">3</text>
<text x="251.2" y="18.5" transform="rotate(-90 251.2 18.5)">2</text>
<text x="251.2" y="26.1" transform="rotate(-90 251.2 26.1)">1</text>
<text x="259.6" y="27.7">3</text>
<text x="266.4" y="24.8" transform="rotate(-90 266.4 24.8)">2</text>
<text x="31" y="35.3">2</text>
<text x="63.2" y="33.1" transform="rotate(-90 63.2 33.1)">19</text>
<text x="65.8" y="32.5" transform="rotate(-90 65.8 32.5)">1</text>
<text x="93.9" y="35.3">35</text>
<text x="209.3" y="35.6" transform="rotate(-90 209.3 35.6)">16</text>
<text x="244.4" y="34">3</text>
<text x="251.2" y="31.2" transform="rotate(-90 251.2 31.2)">2</text>
<text x="266.4" y="32.5" transform="rotate(-90 266.4 32.5)">1</text>
<text x="31" y="40.4">7</text>
<text x="93.9" y="37.8">34</text>
<text x="218.4" y="41.7">14</text>
<text x="219" y="39.1">3</text>
<text x="251.2" y="38.8" transform="rotate(-90 251.2 38.8)">1</text>
<text x="259.6" y="40.4">3</text>
<text x="266.4" y="37.5" transform="rotate(-90 266.4 37.5)">2</text>
<text x="31" y="42.9">8</text>
<text x="93.9" y="42.9">25</text>
<text x="93.9" y="45.5">24</text>
<text x="198.1" y="44.2">10</text>
<text x="198.1" y="46.7">13</text>
<text x="218.4" y="46.7">15</text>
<text x="219" y="44.2">2</text>
<text x="244.4" y="46.7">3</text>
<text x="251.2" y="43.9" transform="rotate(-90 251.2 43.9)">2</text>
<text x="266.4" y="45.2" transform="rotate(-90 266.4 45.2)">1</text>
<text x="30.4" y="48">13</text>
<text x="30.4" y="50.5">15</text>
<text x="30.4" y="53.1">12</text>
<text x="93.9" y="48">26</text>
<text x="93.9" y="50.5">29</text>
<text x="93.9" y="53.1">30</text>
<text x="198.1" y="49.3">12</text>
<text x="198.1" y="51.8">11</text>
<text x="219" y="49.3">1</text>
<text x="219" y="51.8">6</text>
<text x="251.2" y="51.5" transform="rotate(-90 251.2 51.5)">1</text>
<text x="266.4" y="51.5" transform="rotate(-90 266.4 51.5)">2</text>
<text x="30.4" y="55.6">23</text>
<text x="93.9" y="55.6">31</text>
<text x="93.9" y="58.2">33</text>
<text x="219" y="54.4">7</text>
<text x="219" y="56.9">4</text>
<text x="219" y="59.4">9</text>
<text x="251.2" y="57.9" transform="rotate(-90 251.2 57.9)">2</text>
<text x="259.6" y="54.4">3</text>
<text x="266.4" y="59.1" transform="rotate(-90 266.4 59.1)">1</text>
<text x="31" y="60.7">5</text>
<text x="31" y="63.2">6</text>
<text x="31" y="65.8">3</text>
<text x="93.9" y="60.7">36</text>
<text x="93.9" y="63.2">37</text>
<text x="94.5" y="65.8">9</text>
<text x="219" y="62">5</text>
<text x="244.4" y="60.7">3</text>
<text x="251.2" y="65.5" transform="rotate(-90 251.2 65.5)">1</text>
<text x="266.4" y="64.2" transform="rotate(-90 266.4 64.2)">2</text>
<text x="31" y="68.3">4</text>
<text x="93.9" y="68.3">10</text>
<text x="93.9" y="70.9">11</text>
<text x="209.3" y="68" transform="rotate(-90 209.3 68)">8</text>
<text x="251.2" y="70.6" transform="rotate(-90 251.2 70.6)">2</text>
<text x="259.6" y="67.1">3</text>
<text x="266.4" y="71.8" transform="rotate(-90 266.4 71.8)">1</text>
<text x="162.5" y="75.9">14</text>
<text x="172.5" y="73.7" transform="rotate(-90 172.5 73.7)">16</text>
<text x="180.3" y="75.9">15</text>
<text x="244.4" y="73.4">3</text>
<text x="266.4" y="76.9" transform="rotate(-90 266.4 76.9)">2</text>
<text x="93.9" y="78.5">20</text>
<text x="93.9" y="81">21</text>
<text x="93.9" y="83.6">22</text>
<text x="162.5" y="81">11</text>
<text x="162.5" y="83.6">10</text>
<text x="180.9" y="78.5">1</text>
<text x="180.9" y="81">2</text>
<text x="180.9" y="83.6">3</text>
<text x="251.2" y="78.2" transform="rotate(-90 251.2 78.2)">1</text>
<text x="259.6" y="79.8">3</text>
<text x="93.9" y="86.1">16</text>
<text x="93.9" y="88.6">17</text>
<text x="162.5" y="88.6">12</text>
<text x="180.9" y="86.1">4</text>
<text x="180.9" y="88.6">5</text>
<text x="244.4" y="89.9">3</text>
<text x="251.2" y="87.1" transform="rotate(-90 251.2 87.1)">2</text>
<text x="266.4" y="84.5" transform="rotate(-90 266.4 84.5)">1</text>
<text x="93.9" y="91.2">18</text>
<text x="93.9" y="93.7">27</text>
<text x="162.5" y="91.2">13</text>
<text x="180.9" y="91.2">6</text>
<text x="180.9" y="93.7">7</text>
<text x="251.2" y="94.7" transform="rotate(-90 251.2 94.7)">1</text>
<text x="266.4" y="93.4" transform="rotate(-90 266.4 93.4)">2</text>
<text x="63.2" y="101.6" transform="rotate(-90 63.2 101.6)">14</text>
<text x="93.9" y="96.3">28</text>
<text x="180.9" y="98.8">9</text>
<text x="251.2" y="99.8" transform="rotate(-90 251.2 99.8)">2</text>
<text x="259.6" y="96.3">3</text>
<text x="266.4" y="101" transform="rotate(-90 266.4 101)">1</text>
<text x="172.5" y="103.6" transform="rotate(-90 172.5 103.6)">8</text>
<text x="209.3" y="104.2" transform="rotate(-90 209.3 104.2)">16</text>
<text x="219" y="107.7">3</text>
<text x="244.4" y="102.6">3</text>
<text x="251.2" y="107.4" transform="rotate(-90 251.2 107.4)">1</text>
<text x="266.4" y="106.1" transform="rotate(-90 266.4 106.1)">2</text>
<text x="198.1" y="112.8">10</text>
<text x="218.4" y="110.2">14</text>
<text x="219" y="112.8">2</text>
<text x="251.2" y="112.5" transform="rotate(-90 251.2 112.5)">2</text>
<text x="259.6" y="109">3</text>
<text x="266.4" y="113.7" transform="rotate(-90 266.4 113.7)">1</text>
<text x="198.1" y="115.3">13</text>
<text x="198.1" y="117.9">12</text>
<text x="218.4" y="115.3">15</text>
<text x="219" y="117.9">1</text>
<text x="244.4" y="115.3">3</text>
<text x="198.1" y="120.4">11</text>
<text x="219" y="120.4">6</text>
<text x="219" y="122.9">7</text>
<text x="219" y="125.5">4</text>
<text x="251.2" y="120.1" transform="rotate(-90 251.2 120.1)">1</text>
<text x="259.6" y="122.9">3</text>
<text x="266.4" y="120.1" transform="rotate(-90 266.4 120.1)">2</text>
<text x="219" y="128">9</text>
<text x="219" y="130.6">5</text>
<text x="244.4" y="129.3">3</text>
<text x="251.2" y="126.4" transform="rotate(-90 251.2 126.4)">2</text>
<text x="266.4" y="127.7" transform="rotate(-90 266.4 127.7)">1</text>
<text x="209.3" y="136.6" transform="rotate(-90 209.3 136.6)">8</text>
<text x="251.2" y="134.1" transform="rotate(-90 251.2 134.1)">1</text>
<text x="259.6" y="135.6">3</text>
<text x="266.4" y="132.8" transform="rotate(-90 266.4 132.8)">2</text>
<text x="244.4" y="142">3</text>
<text x="251.2" y="139.1" transform="rotate(-90 251.2 139.1)">2</text>
<text x="266.4" y="140.4" transform="rotate(-90 266.4 140.4)">1</text>
<text x="251.2" y="146.8" transform="rotate(-90 251.2 146.8)">1</text>
<text x="259.6" y="148.3">3</text>
<text x="266.4" y="145.5" transform="rotate(-90 266.4 145.5)">2</text>
<text x="266.4" y="153.1" transform="rotate(-90 266.4 153.1)">1</text>
<text x="53.4" y="157.2">A9</text>
<text x="70.4" y="159.8">2</text>
<text x="88.2" y="159.8">6</text>
<text x="70.4" y="164.8">1</text>
<text x="70.4" y="162.3">3</text>
<text x="88.2" y="164.8">7</text>
<text x="53.3" y="172.5">B5</text>
<text x="53.4" y="169.9">A5</text>
<text x="34" y="181.7" transform="rotate(-90 34 181.7)">S1</text>
<text x="41.7" y="182.2" transform="rotate(-90 41.7 182.2)">A12</text>
</g>
<g font-size="1.8" fill="#840000">
<text x="257.5" y="20.5" transform="rotate(-90 257.5 20.5)">0a</text>
<text x="270.7" y="23.8">1a</text>
<text x="257.5" y="33.2" transform="rotate(-90 257.5 33.2)">2a</text>
<text x="270.7" y="36.5">3a</text>
<text x="18.6" y="46.7">Clock</text>
<text x="257.5" y="45.9" transform="rotate(-90 257.5 45.9)">4a</text>
<text x="17.7" y="51.8">SRCLK</text>
<text x="270.7" y="50.5">5a</text>
<text x="19.5" y="56.8">Data</text>
<text x="257.5" y="59.9" transform="rotate(-90 257.5 59.9)">6a</text>
<text x="270.7" y="63.2">7a</text>
<text x="154.1" y="77.2">Data</text>
<text x="257.5" y="72.6" transform="rotate(-90 257.5 72.6)">8a</text>
<text x="270.7" y="75.9">9a</text>
<text x="152.3" y="82.2">SRCLK</text>
<text x="153.2" y="89.9">Clock</text>
<text x="257.5" y="89.1" transform="rotate(-90 257.5 89.1)">0a</text>
<text x="270.7" y="92.4">1a</text>
<text x="257.5" y="101.8" transform="rotate(-90 257.5 101.8)">2a</text>
<text x="270.7" y="105.1">3a</text>
<text x="257.5" y="114.5" transform="rotate(-90 257.5 114.5)">4a</text>
<text x="270.7" y="119.1">5a</text>
<text x="257.5" y="128.5" transform="rotate(-90 257.5 128.5)">6a</text>
<text x="270.7" y="131.8">7a</text>
<text x="134.8" y="134.3">0a</text>
<text x="134.8" y="136.8">1a</text>
<text x="134.8" y="139.4">2a</text>
<text x="134.8" y="141.9">3a</text>
<text x="257.5" y="141.2" transform="rotate(-90 257.5 141.2)">8a</text>
<text x="134.8" y="149.5">6a</text>
<text x="134.8" y="147">5a</text>
<text x="134.8" y="144.5">4a</text>
<text x="270.7" y="144.5">9a</text>
<text x="134.8" y="154.6">8a</text>
<text x="134.8" y="152.1">7a</text>
<text x="134.8" y="157.2">9a</text>
<text x="134.8" y="167.3">0b</text>
<text x="134.8" y="172.4">2b</text>
<text x="134.8" y="169.9">1b</text>
<text x="134.8" y="177.5">4b</text>
<text x="134.8" y="174.9">3b</text>
<text x="134.8" y="182.6">6b</text>
<text x="134.8" y="185.1">7b</text>
<text x="134.8" y="180">5b</text>
<text x="134.8" y="187.6">8b</text>
<text x="134.8" y="190.2">9b</text>
</g>
<text font-size="1.8" fill="#725600" x="101.2" y="152.2" transform="rotate(-90 101.2 152.2)">+170V</text>
</svg>
